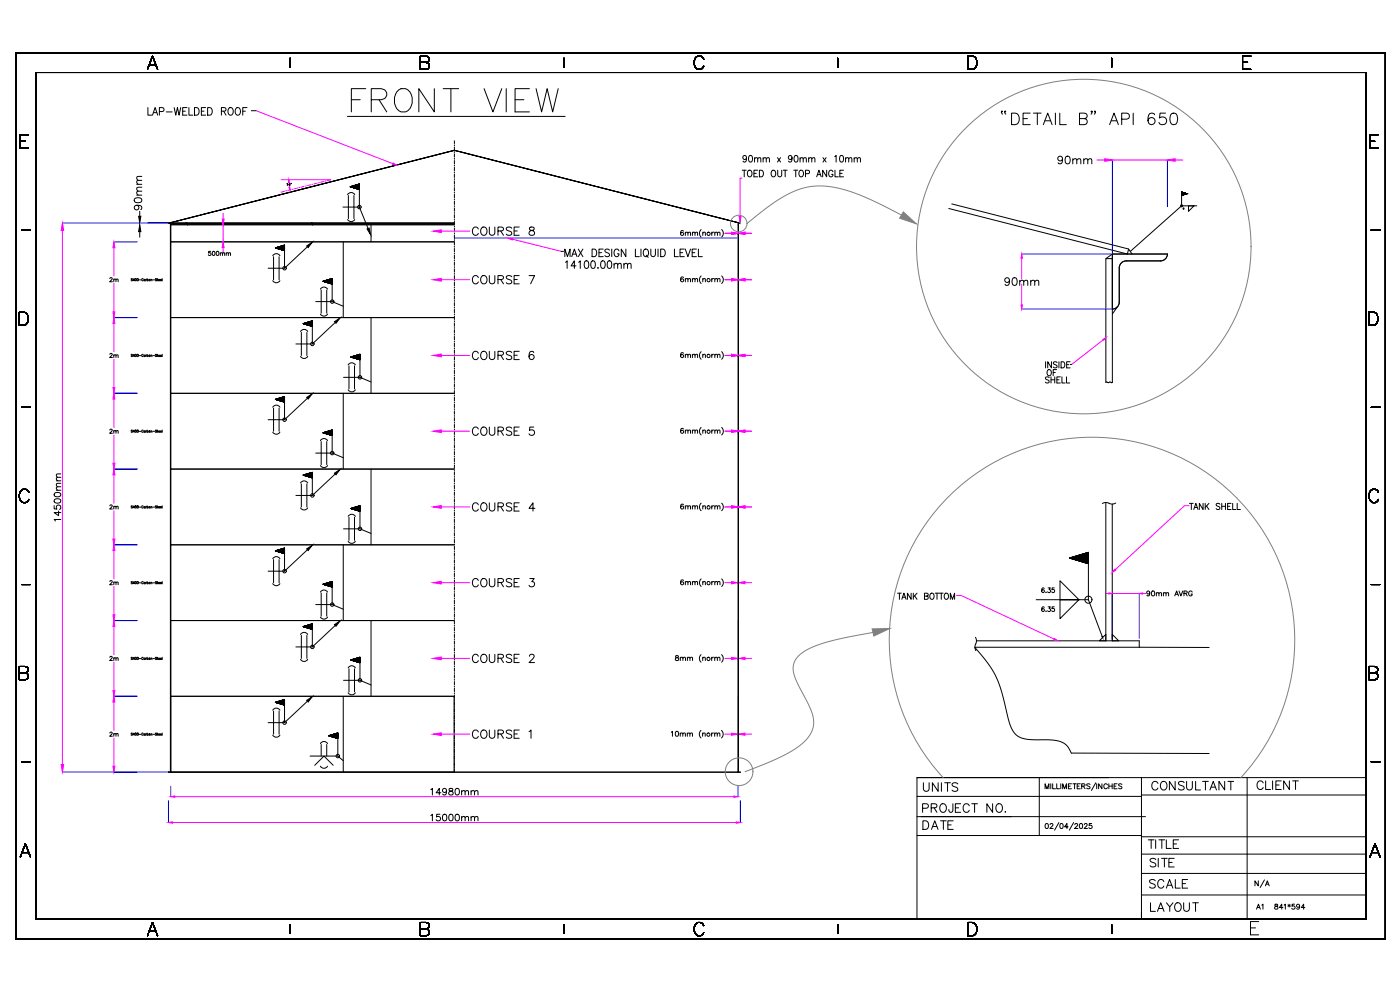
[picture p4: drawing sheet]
<svg xmlns="http://www.w3.org/2000/svg" width="841mm" height="594mm" viewBox="0 0 841 594" stroke-linecap="round" stroke-linejoin="round" font-family="sans-serif">
<!-- layer: title-block -->
<path d="M832 32v532h-822M821 44v508h-799M821 463v89h-245" fill="none" stroke="#d00" stroke-width=".6"/>
<g fill="none" stroke="#000" stroke-width=".6">
<path d="M10 32h822v532h-822zM90 39h4M174 35v5M253 37h4l1-1-1-2h-1h-3v8h3a2.1 2.1 0 0 0 2-2 2.1 2.1 0 0 0-2-3M339 35v5M423 36a2.9 2.9 0 0 0-4-2 2.9 2.9 0 0 0-2 3 3 3 0 0 0 1 4 3 3 0 0 0 4 0l1-1M503 35v5M582 34h2a4 4 0 0 1 3 4 4 4 0 0 1-3 4h-2zM668 35v5M746 37h3M751 34h-5v8h5M832 32h-822v532"/>
<path d="M22 44h799v508h-799zM89 42l3-8 3 8M821 44h-799v508M12 85h3M17 81h-5v8h5M823 85h3M828 81h-5v8h5M13 138h5M824 138h5M12 187h2a4 4 0 0 1 3 4 4 4 0 0 1-3 4h-2zM822 187h3a4 4 0 0 1 3 4 4 4 0 0 1-3 4h-3zM13 245h5"/>
<path d="M824 245h5M17 296a2.9 2.9 0 0 0-3-2 2.9 2.9 0 0 0-2 3 3 3 0 0 0 0 4 3 3 0 0 0 4 1l1-2M828 296a2.9 2.9 0 0 0-3-2 2.9 2.9 0 0 0-3 3 3 3 0 0 0 1 4 3 3 0 0 0 4 1l1-2M13 351h5M824 351h5M12 404h4l1-1v-2l-2-1h-3v8h3a2.1 2.1 0 0 0 2-2 2.1 2.1 0 0 0-2-2M822 404h5l1-1-1-2-1-1h-4v8h4a2.1 2.1 0 0 0 2-2 2.1 2.1 0 0 0-2-2M13 458h5M824 458h5M12 515l3-8 3 8M13 512h4M823 515l3-8 3 8"/>
<path d="M824 512h4M90 559h4M174 555v6M253 558h4l1-2-1-1-1-1h-3v8h3a2.1 2.1 0 0 0 2-2 2.1 2.1 0 0 0-2-2M339 555v6M423 556a2.9 2.9 0 0 0-4-2 2.9 2.9 0 0 0-2 3 3 3 0 0 0 1 4 3 3 0 0 0 4 1l1-2M503 555v6M582 554h2a4 4 0 0 1 3 4 4 4 0 0 1-3 4h-2zM668 555v6M751 557h3M756 554h-5v8h5M89 562l3-8 3 8"/>
</g>
<!-- layer: 0 -->
<g fill="none" stroke="#000" stroke-width=".6">
<path d="M10 32h.1M209 70h131M668 153l-4 2M671 184l-3 5M586 389a65 65 0 0 1 19 38 24 24 0 0 0 6 15 17 17 0 0 0 11 2 28 28 0 0 1 17 3l3 2 2 3M273 418v46M551 467h115M624 467v35M686 467v85M686 478h-135v74M686 467h-135v11M686 478h135"/>
<path d="M749 467v85M821 467v85h-135v-4M821 462v5h-135M551 491h137M551 502h135M686 503h135M686 513h135M686 538h135M686 525h135M832 564h.1"/>
</g>
<!-- layer: Outline -->
<g fill="none" stroke="#000" stroke-width=".6">
<path d="M628 474v-3l1 3 1-3v3M631 471v3M632 471v3h2M635 471v3h2M637 471v3M638 474v-3l2 3 1-3v3M642 472h1M644 471h-2v3h2M645 471h2M646 471v3M647 472h1M649 471h-2v3h2"/>
<path d="M650 472h2v-1h-2v3M651 472l1 2M655 471h-1h-1l2 2-1 1-1-1M658 470l-2 5M659 471v3M662 471v3l-2-3v3M665 472a1.1 1.1 0 0 0-1-1 1.1 1.1 0 0 0-1 1v1a1.1 1.1 0 0 0 1 1 1.1 1.1 0 0 0 1-1M666 472h2M666 471v3M668 471v3M669 472h1M671 471h-2v3h2"/>
<path d="M674 471h-1h-1l2 2-1 1-1-1"/>
</g>
<!-- layer: dimensions -->
<g fill="none" stroke="#00f" stroke-width=".6">
<path d="M668 96v56M701 96v28M37 134h65M68 145h14M614 153h54M68 191h14M614 186h54M68 236h14M68 282h14M68 327h14M668 356v28M684 356v28"/>
<path d="M68 373h14M68 418h14M37 464h65M103 472v7M443 472v7M101 481v13M445 481v13"/>
</g>
<g fill="none" stroke="#f0f" stroke-width=".6">
<path d="M659 96h5M706 96h5M169 108h30M174 110h.1M174 112h.1M37 138v321M134 128v19M68 149v17M436 140h3M448 140h4M614 155v13M68 170v17"/>
<path d="M436 168h3M448 168h4M614 171v12M68 194v17M68 216v17M436 214h3M448 214h4M68 240v17M436 259h3M448 259h4M68 261v17M68 285v17"/>
<path d="M68 307v17M436 305h3M448 305h4M68 331v17M68 352v17M436 350h3M448 350h4M664 356h2M686 356h2M68 376v17M68 398v17M435 396h4"/>
<path d="M448 396h4M68 422v17M68 443v17M435 441h4M448 441h4M105 479h336M104 494h338"/>
</g>
<g fill="#f0f" stroke="#f0f" stroke-width=".6">
<path d="M68 418l1 4h-1z"/>
<path d="M68 460h1l-1 4z"/>
<path d="M68 373l1 3h-1z"/>
<path d="M68 415h1l-1 3z"/>
<path d="M68 327l1 4h-1z"/>
<path d="M68 369h1l-1 4z"/>
<path d="M68 282l1 3h-1z"/>
<path d="M68 324h1l-1 3z"/>
<path d="M68 236l1 4h-1z"/>
<path d="M68 278h1l-1 4z"/>
<path d="M68 191l1 3h-1z"/>
<path d="M68 233h1l-1 3z"/>
<path d="M68 145l1 4h-1z"/>
<path d="M68 187h1l-1 4z"/>
<path d="M37 134l1 4h-1z"/>
<path d="M37 459h1l-1 5z"/>
<path d="M444 441l4-1v2z"/>
<path d="M439 440l4 1-4 1z"/>
<path d="M444 396l4-1v1z"/>
<path d="M439 395l4 1h-4z"/>
<path d="M444 350l4-1v2z"/>
<path d="M439 349l4 1-4 1z"/>
<path d="M441 478l2 1h-2z"/>
<path d="M103 479l2-1v1z"/>
<path d="M442 494h3h-3z"/>
<path d="M101 494h3z"/>
<path d="M666 356h2l-2 1z"/>
<path d="M684 356h2v1z"/>
<path d="M701 96l5-1v2z"/>
<path d="M664 95l4 1-4 1z"/>
<path d="M173 108l1 2h-1z"/>
<path d="M174 113v-1v2z"/>
<path d="M444 305l4-1v1z"/>
<path d="M439 304l4 1h-4z"/>
<path d="M444 259l4-1v2z"/>
<path d="M439 258l4 1-4 1z"/>
<path d="M444 214l4-1v1z"/>
<path d="M439 213l4 1h-4z"/>
<path d="M444 168l4-1v2z"/>
<path d="M439 167l4 1-4 1z"/>
<path d="M444 140h4v1z"/>
<path d="M439 140h4l-4 1z"/>
<path d="M133 132h2l-1 3z"/>
<path d="M134 145l1 4h-2z"/>
<path d="M614 153v2h-1z"/>
<path d="M613 183h1v3z"/>
</g>
<g fill="none" stroke="#000" stroke-width=".6">
<path d="M172 110h1v2M174 111h-1l1-1v2M84 127v5M84 137v5M89 134h14M411 139h-1a1.3 1.3 0 0 0-1 1 1.3 1.3 0 0 0 2 1 .9 .9 0 0 0-1-1 .9 .9 0 0 0-1 0M412 139v2M416 139v2M421 138a3 3 0 0 0 0 4M422 139v2M428 139v2M429 139l-1 1"/>
<path d="M429 139v2M434 138a3 3 0 0 1 0 4M412 140h1v1M413 140h2v1M416 140h1l1 1M418 140h1v1M422 140h2v1M429 140h2v1M431 140h1l1 1M443 140v1M444 140v1M66 167h1l-1 2h2"/>
<path d="M68 168h2v1M68 168v1M70 168h1v1M411 167l-1-1a1.3 1.3 0 0 0-1 2 1.3 1.3 0 0 0 2 1 .9 .9 0 0 0-1-1 .9 .9 0 0 0-1 0M412 168l1-1v2M412 167v2M413 168l2-1v2M416 168l1-1 1 2M416 167v2M418 168l1-1v2M421 166a3 3 0 0 0 0 4M422 168l2-1v2"/>
<path d="M422 167v2M428 167v2M429 167l-1 1M429 168l2-1v2M429 167v2M431 168l1-1 1 2M434 166a3 3 0 0 1 0 4M443 168v1M444 168v1M66 213l1-1v1l-1 2h2M68 214l2-1v2M68 213v2"/>
<path d="M70 214l1-1v2M411 212h-1a1.3 1.3 0 0 0-1 1 1.3 1.3 0 0 0 2 1 .9 .9 0 0 0-1-1 .9 .9 0 0 0-1 1M412 213h1v2M412 213v2M413 213h2v2M416 213h1l1 2M416 213v2M418 213h1v2M421 211a3 3 0 0 0 0 5M422 213h2v2M422 213v2M428 213v2"/>
<path d="M429 213l-1 1M429 213h2v2M429 213v2M431 213h1l1 2M434 211a3 3 0 0 1 0 5M443 214h.1M444 214h.1M66 258h1l-1 2h2M68 259h2v1M68 259v1M70 259h1v1M411 258l-1-1a1.3 1.3 0 0 0-1 2 1.3 1.3 0 0 0 2 1 1.1 1.1 0 0 0-1-2 .9 .9 0 0 0-1 1"/>
<path d="M412 259l1-1v2M412 258v2M413 259l2-1v2M416 259l1-1 1 2M416 258v2M418 259l1-1v2M421 257a3 3 0 0 0 0 4M422 259l2-1v2M422 258v2M428 258v2M429 258l-1 1M429 259l2-1v2"/>
<path d="M429 258v2M431 259l1-1 1 2M434 257a3 3 0 0 1 0 4M443 259v1M444 259v1M33 296a2 2 0 0 1 2 0 2 2 0 0 1 1 2 2 2 0 0 1-2 1 2 2 0 0 1-1-3zM34 294h2M34 289h2M36 292l-2 1v1h1M36 290l-2 1 1 1M36 287h-2v1l1 1M36 285h-2v1l1 1"/>
<path d="M33 304v2h1a1.4 1.4 0 0 1 0-2 1.4 1.4 0 0 1 2 0 1.4 1.4 0 0 1 0 2M33 300a2 2 0 0 1 2-1 2 2 0 0 1 1 3 2 2 0 0 1-2 0 2 2 0 0 1-1-2zM35 307v3l-2-2h3M36 312h-3v1M66 304v-1l1 1-1 2h2M68 305l2-1v2M68 304v2M70 305l1-1v2M411 303h-1a1.3 1.3 0 0 0-1 1 1.3 1.3 0 0 0 2 1 .9 .9 0 0 0-1-1 .9 .9 0 0 0-1 1M412 304h1v2M412 304v2M413 304h2v2"/>
<path d="M416 304h1l1 2M416 304v2M418 304h1v2M421 302a3 3 0 0 0 0 5M422 304h2v2M422 304v2M428 304v2M429 304l-1 1M429 304h2v2M429 304v2M431 304h1l1 2M434 302a3 3 0 0 1 0 5"/>
<path d="M443 305h.1M444 305h.1M66 349h1l-1 2h2M68 350h2v1M68 350v1M70 350h1v1M411 349l-1-1a1.3 1.3 0 0 0-1 2 1.3 1.3 0 0 0 2 1 1.1 1.1 0 0 0-1-2 .9 .9 0 0 0-1 1M412 350l1-1v2M412 349v2M413 350l2-1v2M416 350l1-1 1 2M416 349v2"/>
<path d="M418 350l1-1v2M421 348a3 3 0 0 0 0 4M422 350l2-1v2M422 349v2M428 349v2M429 349l-1 1M429 350l2-1v2M429 349v2M431 350l1-1 1 2M434 348a3 3 0 0 1 0 4M443 350v1M444 350v1"/>
<path d="M691 356a1.1 1.1 0 0 1-2 1 1 1 0 0 1 0-2 1 1 0 0 1 2 0l-1 3h-1M695 357l1-1v2M695 356v2M696 357l2-1v2M699 357l1-1v2M699 356v2M700 357l2-1v2M706 358l1-3 1 3M706 357h2M708 355l1 3 2-3M711 356h2v-1h-2v3M712 356l1 2"/>
<path d="M716 356a1.1 1.1 0 0 0-1-1 1.1 1.1 0 0 0-1 1v1a1.1 1.1 0 0 0 1 1 1.1 1.1 0 0 0 1-1h-1M66 395v-1l1 1-1 2h2M68 396l2-1v2M68 395v2M70 396l1-1v2M406 394v1a1.6 1.6 0 0 1 1 2l-1-1a1.7 1.7 0 0 1 2-1l-1-1zM409 395h1v2M409 395v2M410 395h2v2M413 395h1v2M413 395v2M414 395h2v2"/>
<path d="M421 393a3 3 0 0 0 0 5M422 395h2v2M422 395v2M428 395v2M429 395l-1 1M429 395h2v2M429 395v2M431 395h1v2M433 393a3 3 0 0 1 0 5M443 396h.1M444 396h.1M403 440l1-1v3"/>
<path d="M421 439a3 3 0 0 0 0 4M433 439a3 3 0 0 1 0 4M66 440h1l-1 2h2M68 441h2v1M68 441v1M70 441h1v1M409 441l1-1v2M409 440v2M410 441l2-1v2M413 441l1-1v2M413 440v2M414 441l2-1v2"/>
<path d="M422 441l2-1v2M422 440v2M427 440v2M429 440l-2 1M429 441l2-1v2M429 440v2M431 441l1-1v2M443 441v1M444 441v1M259 474h1v4M265 476h-3l2-2v4M268 475a1.2 1.2 0 0 1-1 1 1.2 1.2 0 0 1-1-2 1.2 1.2 0 0 1 2 0v1a1.9 1.9 0 0 1-1 3l-1-1"/>
<path d="M270 474v1a1.6 1.6 0 0 1 2 0 1.6 1.6 0 0 1 0 2h-2v-1l2-1v-1zM274 474a1.8 1.8 0 0 1 2 2 1.8 1.8 0 0 1-2 1l-1-1zM277 476l1-1h1v3M277 475v3M279 476l1-1h1v3M283 476l1-1h1v3M283 475v3M285 476l1-1h1v3M259 490l1-1v4M264 489h-2v2a1.4 1.4 0 0 1 2 0 1.4 1.4 0 0 1 0 2 1.4 1.4 0 0 1-2-1M266 489a1.8 1.8 0 0 1 2 2 1.8 1.8 0 0 1-2 2v-2zM270 489a1.8 1.8 0 0 1 2 2 1.8 1.8 0 0 1-2 2v-2z"/>
<path d="M274 489a1.8 1.8 0 0 1 2 2 1.8 1.8 0 0 1-2 2l-1-2zM277 491l1-1 1 1v2M277 490v3M279 491l1-1 1 1v2M283 491l1-1 1 1v2M283 490v3M285 491l1-1 1 1v2"/>
<circle cx="175" cy="110" r=".1"/>
<circle cx="426" cy="140" r="1"/>
<circle cx="426" cy="168" r="1"/>
<circle cx="426" cy="214" r="1"/>
<circle cx="426" cy="259" r="1"/>
<circle cx="426" cy="305" r="1"/>
<circle cx="426" cy="350" r="1"/>
<circle cx="693" cy="356" r="1.4"/>
<circle cx="426" cy="396" r="1"/>
<circle cx="407" cy="441" r="1.4"/>
<circle cx="426" cy="441" r="1"/>
</g>
<path d="M84 135l1 4h-2zM83 130h2l-1 4z" fill="#000" stroke="#000" stroke-width=".6"/>
<!-- layer: text -->
<g fill="none" stroke="#000" stroke-width=".6">
<path d="M151 67h3M209 117a2.5 2.5 0 0 1 4 0M209 117v14M210 112l6-1v3zM210 112h.1M210 112h1M211 112h.1M211 112h1h-1M212 112h-1M212 112h-1l2-1-1 2M213 113l2-2-2 2M213 112l-1 1"/>
<path d="M213 117v14M213 111l-1 2M214 111l-2 2M214 111l-2 2 2-2M215 111l-2 2M216 111l-3 2M216 111l-2 2 2-2M216 111l-2 2M216 112l-2 1M216 112l-1 2 1-1M216 113l-1 1M216 113v1"/>
<path d="M216 114h.1M216 111v13M710 115l3 1-3 1zM710 115v9M710 115h.1M710 115v1M710 116h1M711 116h-1M711 116l-1 1M711 117l1-1zM711 116l-1 1 1-1M711 116l-1 1 2-1-1 1"/>
<path d="M712 116l-2 1M712 116l-1 1M712 117l1-1-1 1M712 116v1M713 116l-1 1M713 116v1v-1M713 116h.1M206 124h10l5 13M209 132a2.5 2.5 0 0 0 4 0M711 125v1v-1M714 124h3l-3 3zM719 124h-9l-31 27"/>
<path d="M164 154a2.5 2.5 0 0 1 4 0M164 154v14M165 149l6-2v4zM165 149h.1M165 149h1M166 149h.1M167 149h-1M167 148l-1 1M168 150l2-2-2 2M168 154v14M168 148l-1 1M168 150l2-3-2 3"/>
<path d="M168 148l-1 1 1-1M169 148l-2 1 1-1M169 148l-2 1 2-1M169 148l-1 2M169 150l2-1-2 1M169 148l-2 2M170 148l-2 2M170 147l-2 3M170 150h1v1M171 147l-3 3M171 147l-3 3 3-3M171 147l-2 3 2-2"/>
<path d="M171 148l-2 2M171 149l-1 1 1-1M171 149l-1 1M171 150h-1M171 150v1M171 151h.1M171 147v14M185 148l-14 13h-10M80 168h-1h1l-1 1M81 168h-1l1-1v2M84 168h1M86 168l-1-1v1v1l1-1"/>
<path d="M87 168h-1l1 1M87 168v1M88 168v1M88 168h.1M88 168h1l-1 1M88 167v2M91 168v1M92 168h1M94 168h-1h1l-1 1M94 168h1M95 167v2M95 168h1l-1 1h1"/>
<path d="M96 168h1l-1 1h1M97 167v2M164 169a2.5 2.5 0 0 0 4 0M192 174a2.5 2.5 0 0 1 5 0M193 174v14M194 169l6-2v4zM194 169h.1M195 169h-1M195 169l2-1-1 1M196 168l-1 1M196 170l2-2-2 2M196 174v14"/>
<path d="M197 168l-2 1M197 168l-1 1M197 168l-1 2M198 168l-2 2M199 168l-3 2 3-2M199 167l-2 3M200 167l-3 3 2-3M200 167l-3 3M200 168l-3 2M200 168l-2 2M200 169l-2 1M200 169l-2 1 2-1"/>
<path d="M200 169l-1 1M200 170h-1M200 170l-1 1M200 171h.1M200 167v14M181 199a2.5 2.5 0 0 1 4 0M181 200v14M182 194l6-1v3zM182 194h.1M182 194v1M182 195l1-1v1M183 195v-1v1"/>
<path d="M183 194l-1 1M183 194v1M184 194l-1 1M184 195l1-2-1 2M184 194l-1 1 1-1M184 200v14M184 195l3-2-2 2M185 194l-2 1M185 194l-1 1 1-1M185 193l-1 2M186 195l2-1-2 1M186 193l-2 2 2-2"/>
<path d="M186 193l-2 2M187 196l1-1-1 1M187 193l-2 2M188 193l-3 2M188 194l-2 2M188 195l-1 1M188 196h.1M188 193v14M190 181h10l6 3M192 189a2.5 2.5 0 0 0 5 0M201 194l-13 13h-10M80 213h-1l1 1h-1"/>
<path d="M81 214h-1l1-1v1M84 214h1M86 213h-1v1h1M87 213l-1 1h1M87 213v1M88 213v1M88 213l1 1h-1M91 214v-1v1M91 213v1M92 214h1M94 213h-1l1 1h-1M94 213h1"/>
<path d="M95 213v1M95 214h1v-1l-1 1h1M96 214h1v-1l-1 1h1M97 213v1M181 214a2.5 2.5 0 0 0 4 0M209 219a2.5 2.5 0 0 1 4 0M210 220v14M211 214l5-1v3zM211 214v1M211 214h.1M211 215l1-1-1 1M211 215v-1v1"/>
<path d="M211 215l1-1v1M212 215l1-1-1 1M212 214l-1 1M213 214l-1 1M213 220v14M214 214l-2 1M214 213l-1 2M215 216l1-2-1 2M215 213l-2 2 2-2M215 213l-2 2M216 213l-3 2M216 213l-2 2"/>
<path d="M216 213l-2 2 2-1M216 214l-2 2M216 214l-1 2M216 215l-1 1 1-1M216 215l-1 1M216 215v1v-1M216 216h.1M216 213v14M165 240l6-2v4zM165 240h1M166 240h.1M167 240h-1"/>
<path d="M167 239l-1 1M168 239l-1 1M169 239l-2 1M170 239l-2 2 1-2M170 238l-2 3 2-2M170 238l-2 3 2-3M171 238l-3 3M171 238l-2 3 2-2M171 239l-2 2M171 239l-2 2 2-2M171 240l-2 1M171 240l-1 1 1-1-1 1"/>
<path d="M171 238v14M185 239l-14 13h-10M206 227h10l7 2M209 234a2.5 2.5 0 0 0 4 0M664 230h4M80 259l-1-1 1 2h-1M81 259h-1l1-1v2M84 259h1M86 259l-1-1v1v1l1-1M87 259h-1l1 1M87 259v1M88 259v1"/>
<path d="M88 259h.1M88 259h1l-1 1M88 258v2M91 259v1M92 259h1M94 259l-1-1 1 2h-1M94 259h1M95 258v2M95 259h1l-1 1h1M96 259h1l-1 1h1M97 258v2M164 260a2.5 2.5 0 0 0 4 0"/>
<path d="M164 245a2.5 2.5 0 0 1 4 0M164 245v14M166 240l1-1-1 1M166 240l2-1-1 1M167 240l1-1-1 1M168 245v14M171 240l-1 1h1M171 241h-1h1M171 241v1M194 260l6-2v4zM194 260h.1M195 260h-1"/>
<path d="M195 260h-1h1M195 260h.1M196 259l-1 1M197 259l-2 1M197 259l-1 1M198 259l-2 2M199 258l-3 3M200 258l-3 3M200 259l-3 2M200 259l-3 2 3-2-2 2M200 259l-2 2M200 260l-2 1 2-1"/>
<path d="M200 258v14M190 272h10l6 3M192 280a2.5 2.5 0 0 0 5 0M192 265a2.5 2.5 0 0 1 5 0M193 265v14M195 260l1-1-1 1M195 260l2-1-2 1M196 261l2-2-2 2M196 265v14M199 261h1h-1M199 261h1l-1 1M200 261h-2"/>
<path d="M200 261l-1 1M181 290a2.5 2.5 0 0 1 4 0M181 291v14M182 285l6-1v3zM182 285h.1M183 285h-1M183 285l-1 1M183 285v1v-1M184 286l1-2-1 2M184 285l-1 1M184 286l2-2-2 2M184 291v14"/>
<path d="M184 285v1M185 285l-2 1M185 286l2-2-2 2M185 285l-1 1M185 284l-1 2M186 284l-2 2M187 284l-2 2M187 287l1-1-1 1M188 284l-3 2M188 284l-2 3M188 285l-2 2 2-2M188 285l-2 2"/>
<path d="M188 286l-1 1 1-1M188 287h-1M188 287h.1M188 284v14M201 285l-13 13h-10M80 304h-1v1M81 305h-1l1-1v1M84 305h1M86 304h-1v1h1M87 304l-1 1h1M87 304v1M88 304v1"/>
<path d="M88 304l1 1h-1M91 305v-1v1M91 304v1M92 305h1M94 304h-1l1 1h-1M94 304h1M95 304v1M95 305h1v-1l-1 1h1M96 305h1v-1l-1 1h1M97 304v1M181 305a2.5 2.5 0 0 0 4 0M206 318h10l7 2"/>
<path d="M209 310a2.5 2.5 0 0 1 4 0M210 311v14M211 305l5-1v3zM211 305h.1M211 305v1M212 305h-1M212 305l-1 1M212 305v1M212 306l2-2-1 2M213 306l2-2-2 2M213 305l-1 1M213 311v14"/>
<path d="M213 306l3-2-3 2M213 305l-1 1 1-1M214 305l-2 1 2-1M214 304l-1 2M215 304l-2 2M216 304l-3 2M216 304l-2 2M216 305l-2 1M216 305l-2 2M216 305l-1 2M216 305l-1 2 1-2M216 305l-1 2 1-1"/>
<path d="M216 306l-1 1M216 306l-1 1 1-1M216 307h.1M216 304v14M164 336a2.5 2.5 0 0 1 4 0M164 336v14M165 331l6-2v4zM165 331h1M166 331h.1M166 331l2-1-1 1M167 330l-1 1M167 330l-1 1 1-1"/>
<path d="M168 336v14M168 332l3-3-3 3M168 330l-1 1M168 330l-1 1 1-1M168 332l3-3-2 3M169 330l-2 1 1-1M169 330l-2 2M169 332l2-1-2 1M169 330l-1 2M170 330l-2 2M170 329l-2 3M171 329l-3 3"/>
<path d="M171 330l-2 2M171 330l-2 2 2-2M171 331l-1 1M171 331l-1 1 1-1M171 332h-1M171 332h-1h1M171 332h.1M171 329v14M185 330l-14 13h-10M209 325a2.5 2.5 0 0 0 4 0M642 335l12-3v7zM642 335h1"/>
<path d="M643 335h.1M644 335h-1M644 336l1-2-1 2M644 335l-1 1M645 335l-1 1M645 334l-1 2M646 334l-2 2M646 334l-2 2 2-2M647 334l-2 2M647 334l-2 2 1-2M648 334l-3 2M649 333l-3 3 2-3"/>
<path d="M649 333l-3 3 3-3M650 333l-4 3M650 333l-3 3M651 333l-4 4M652 332l-5 5M652 332l-4 5M653 332l-5 5M653 338h1l-1 1M654 332l-6 5 5-5M654 332l-5 5M654 333l-5 4M654 333l-4 4"/>
<path d="M654 334l-4 3M654 334l-4 4M654 335l-3 3M654 336l-3 2M654 336l-2 2M654 336l-2 2 2-1M654 337l-1 1M654 338h-1M654 338v1M654 339h.1M654 332v28M80 350l-1-1 1 2h-1"/>
<path d="M81 350h-1l1-1v2M84 350h1M86 350l-1-1v1v1l1-1M87 350h-1l1 1M87 350v1M88 350v1M88 350h.1M88 350h1l-1 1M88 349v2M91 350v1M92 350h1M94 350l-1-1 1 2h-1"/>
<path d="M94 350h1M95 349v2M95 350h1l-1 1h1M96 350h1l-1 1h1M97 349v2M164 351a2.5 2.5 0 0 0 4 0M192 356a2.5 2.5 0 0 1 5 0M193 356v14M194 351l6-2v4zM194 351h.1M194 351h1M195 351h.1"/>
<path d="M196 351h-1M196 350l-1 1M196 350l-1 1 1-1M196 356v14M197 350l-2 1 2-1M198 350l-2 1 1-1M198 350l-2 2 2-2M199 350l-2 2M199 350l-3 2M199 349l-2 3M200 349l-3 3 2-3M200 349l-3 3"/>
<path d="M200 350l-3 2M200 350l-2 2M200 351l-2 1M200 351l-1 1M200 352h-1h1M200 352l-1 1M200 353h.1M200 349v14M637 349l11 11h-11zM182 376l6-1v3zM182 376h.1M183 376h-1"/>
<path d="M183 376v1v-1M184 376l-1 1 1-1M185 376l-2 1 2-1M186 375l-2 2 2-2-2 2M186 375l-2 2M186 375l-2 2 2-2M187 375l-3 2M187 375l-2 2M188 375l-3 2M188 375l-3 2 3-2M188 375l-2 2 2-1M188 376l-2 2"/>
<path d="M188 377l-1 1 1-1-2 1M188 377l-1 1M188 377l-1 1h1M188 378h.1M188 375v14M190 363h10l6 3M192 371a2.5 2.5 0 0 0 5 0M201 376l-13 13h-10M622 360h32l8 22M637 360h11l-11 12zM80 395h-1l1 1h-1M81 396h-1l1-1v1"/>
<path d="M84 396h1M86 395h-1v1h1M87 395l-1 1h1M87 395v1M88 395v1M88 395l1 1h-1M91 396v-1v1M91 395v1M92 396h1M94 395h-1l1 1h-1M94 395h1M95 395v1"/>
<path d="M95 396h1v-1l-1 1h1M96 396h1v-1l-1 1h1M97 395v1M181 396a2.5 2.5 0 0 0 4 0M181 381a2.5 2.5 0 0 1 4 0M181 382v14M184 382v14M211 396l5-1v3zM211 396h.1M212 396l-1 1 1-1M213 396l-1 1v-1M213 396l-1 1"/>
<path d="M214 396l-2 1M214 395l-2 2M214 397l2-2-2 3M214 395l-2 2 2-1M215 395l-2 2M216 395l-3 2 2-2M216 395l-3 2M216 395l-2 2M216 396l-2 2 2-2M216 396l-1 2M216 397l-1 1M216 397l-1 1h1"/>
<path d="M216 398h.1M216 395v14M206 409h10l7 2M209 416a2.5 2.5 0 0 0 4 0M209 401a2.5 2.5 0 0 1 4 0M210 402v14M213 402v14M164 427a2.5 2.5 0 0 1 4 0M164 427v14M165 422l6-2v4zM165 422h.1M165 422h1"/>
<path d="M166 422h-1M166 422h.1M167 421l-1 1M167 421l-1 1 1-1M167 422l2-1-2 1M168 421l-2 1 1-1M168 427v14M168 421l-1 1 1-1M168 421l-1 1 2-1-2 1M168 421l-1 1M169 421l-2 1M169 423l2-2-2 2"/>
<path d="M170 421l-3 2 2-2M170 421l-2 2 2-3-2 3M170 421l-2 2 1-2M171 420l-3 3 2-3M171 423h.1M171 420l-3 3 3-3M171 420l-2 3 2-2M171 421l-2 2M171 421l-2 2 2-1M171 422l-1 1M171 422l-1 1 1-1-1 1h1M171 423h-1h1"/>
<path d="M171 423v1M171 424h.1M171 420v14M185 421l-14 13h-10M80 441h-1h1h-1M81 441h-1l1-1v2M84 441h1M86 441l-1-1v1v1l1-1M87 441h-1h1M87 441v1M88 441v1M88 441h.1"/>
<path d="M88 441h1h-1M88 440v2M91 441v1M92 441h1M94 441h-1h1h-1M94 441h1M95 440v2M95 441h1h-1h1M96 441h1h-1h1M97 440v2M164 442a2.5 2.5 0 0 0 4 0M186 454h17l3 3"/>
<path d="M189 460l6-6 5 6M192 447a2.5 2.5 0 0 1 5 0M193 447v7M196 447v7M197 442l6-2v4zM197 442h.1M198 442h-1M198 442h.1M199 442h-1M199 441l-1 1M199 442l2-1-2 2M199 443l2-2-1 2"/>
<path d="M200 441l-1 1M201 441l-2 1M201 441l-2 2M201 443l2-2-2 2M202 441l-2 2M202 440l-2 3M203 440l-3 3 2-2M203 443v1M203 440l-3 3M203 441l-2 2M203 441l-2 2 2-2M203 442l-2 1"/>
<path d="M203 442l-1 1 1-1M203 442l-1 1M203 442l-1 1h1M203 443h-1M203 444h.1M203 440v14M192 460a2.5 2.5 0 0 0 5 0"/>
<circle cx="216" cy="124" r="1"/>
<circle cx="710" cy="124" r=".6"/>
<circle cx="82" cy="168" r=".6"/>
<circle cx="83" cy="168" r=".6"/>
<circle cx="90" cy="168" r=".4"/>
<circle cx="171" cy="161" r="1"/>
<circle cx="200" cy="181" r="1"/>
<circle cx="82" cy="213" r=".6"/>
<circle cx="83" cy="213" r=".6"/>
<circle cx="90" cy="214" r=".4"/>
<circle cx="188" cy="207" r="1"/>
<circle cx="216" cy="227" r="1"/>
<circle cx="82" cy="259" r=".6"/>
<circle cx="83" cy="259" r=".6"/>
<circle cx="90" cy="259" r=".4"/>
<circle cx="171" cy="252" r="1"/>
<circle cx="200" cy="272" r="1"/>
<circle cx="188" cy="298" r="1"/>
<circle cx="82" cy="304" r=".6"/>
<circle cx="83" cy="304" r=".6"/>
<circle cx="90" cy="305" r=".4"/>
<circle cx="216" cy="318" r="1"/>
<circle cx="82" cy="350" r=".6"/>
<circle cx="83" cy="350" r=".6"/>
<circle cx="90" cy="350" r=".4"/>
<circle cx="171" cy="343" r="1"/>
<circle cx="200" cy="363" r="1"/>
<circle cx="654" cy="360" r="2.1"/>
<circle cx="82" cy="395" r=".6"/>
<circle cx="83" cy="395" r=".6"/>
<circle cx="90" cy="396" r=".4"/>
<circle cx="188" cy="389" r="1"/>
<circle cx="216" cy="409" r="1"/>
<circle cx="171" cy="434" r="1"/>
<circle cx="82" cy="441" r=".6"/>
<circle cx="83" cy="441" r=".6"/>
<circle cx="90" cy="441" r=".4"/>
<circle cx="203" cy="454" r="1"/>
</g>
<!-- layer: -10 -->
<path d="M113 134v1zM188 134v1z" fill="none" stroke="#bf7fff" stroke-width=".6"/>
<!-- layer: objects -->
<g fill="none" stroke="#000" stroke-width=".6">
<path d="M273 90h.1M101 134h.1M101 134h2v1M101 134h11M101 134h1M102 134l171-44 171 44-171-44zM102 135l1 329zM102 134h11M102 135h11M102 134v1M102 135h1M103 135h10"/>
<path d="M103 135v10h170h-170v46h170h-170v45h170h-170v46h170h-170v45h170h-170v46h170h-170v45h170h-170v46h170M112 134h.1M112 134h75M113 134h.1M113 134h75M113 135h75M113 134v1M113 135h.1M187 134h.1M187 134h86M188 134h.1M188 134h85"/>
<path d="M188 135h85h-85M188 134v1M188 135h.1M223 135v10M443 135l1 329zM445 134h-1l-1 1v-1h2M572 122l106 28-1 3-107-28M206 145v46M668 153h33a4 4 0 0 1-4 4h-20a4 4 0 0 0-5 4v21a4 4 0 0 1-4 4zM678 150l2 3M223 191v45M206 236v46"/>
<path d="M664 230v-75h4v75M223 282v45M664 302v83M668 303v82M670 302a6 6 0 0 1-6 0h-2M206 327v46M223 373v45M586 389h98M586 383a6 6 0 0 1 0 6v2M587 385h97v4M660 385l4-4v4zM668 381l4 4h-4z"/>
<path d="M684 389h42M206 418v46M644 452l82 1M101 464h2M101 464h.1M103 464h340M443 464h2M445 464h.1"/>
</g>
<!-- layer: center-line -->
<g fill="none" stroke="#000" stroke-width=".6">
<path d="M235 100h.1M238 99l-2 1M239 99h.1M242 98l-2 1M243 98h-1M246 97l-2 1M247 97h-1M250 96l-2 1M251 96h-1M254 95l-2 1M255 95h-1M257 94l-2 1"/>
<path d="M259 94h-1M261 93l-2 1M263 93h-1M265 92l-2 1M267 92h-1M269 91l-2 1M271 91h-1M273 90h.1M273 90l-2 1M273 85v1M273 87v1M273 88v2"/>
<path d="M273 91v1M273 92v2M273 95v1M273 96v2M273 99v1M273 90l2 1M275 91h1M277 91l2 1M279 92h1M281 92l2 1M283 93h1M285 93l2 1"/>
<path d="M287 94h1M288 94l2 1M291 95h1M292 95l2 1M295 96h1M296 96l2 1M299 97h1M300 97l2 1M303 98h.1M304 98l2 1M307 99h.1M308 99l2 1"/>
<path d="M311 100h.1M159 119l-2 1M160 119h.1M163 118l-2 1M164 118h.1M167 117l-2 1M168 117h.1M171 116l-2 1M172 116h.1M175 115l-2 1M176 115h.1M179 114l-2 1"/>
<path d="M180 114h-1M183 113l-2 1M184 113h-1M187 112l-2 1M188 112h-1M191 111l-2 1M192 111h-1M194 110l-2 1M196 110h-1M198 109l-2 1M200 109h-1M202 108l-2 1"/>
<path d="M204 108h-1M206 107l-2 1M208 107h-1M210 106l-2 1M211 106h.1M214 105l-2 1M215 105h.1M218 104l-2 1M219 104h.1M222 103l-2 1M223 103h.1M226 102l-2 1"/>
<path d="M227 102h.1M230 101l-2 1M231 101h.1M234 100l-2 1M273 100v3M273 103v1M273 105v2M273 107v1M273 109v2M273 111v1M273 113v2M273 115v1"/>
<path d="M273 117v2M273 120h.1M312 100l2 1M315 101h.1M316 101l2 1M319 102h.1M320 102l2 1M323 103h.1M324 103l2 1M327 104h.1M328 104l2 1M331 105h.1"/>
<path d="M332 105l2 1M335 106h.1M336 106l2 1M338 107h1M340 107l2 1M342 108h1M344 108l2 1M346 109h1M348 109l2 1M350 110h1M351 110l2 1M354 111h1"/>
<path d="M355 111l2 1M358 112h1M359 112l2 1M362 113h1M363 113l2 1M366 114h.1M367 114l2 1M370 115h.1M371 115l2 1M374 116h.1M375 116l2 1M378 117h.1"/>
<path d="M379 117l2 1M382 118h.1M383 118l2 1M386 119h.1M387 119l2 1M104 133l-2 1M105 133h.1M108 132l-2 1M109 132h.1M112 131l-2 1M113 131h-1M116 130l-2 1"/>
<path d="M117 130h-1M120 129l-2 1M121 129h-1M124 128l-2 1M125 128h-1M128 127l-2 1M129 127h-1M131 126l-2 1M133 126h-1M135 125l-2 1M137 125h-1M139 124l-2 1"/>
<path d="M141 124h-1M143 123l-2 1M144 123h.1M147 122l-2 1M148 122h.1M151 121l-2 1M152 121h.1M155 120l-2 1M156 120h.1M273 121v2M273 124h.1M273 125v2"/>
<path d="M273 128h.1M273 129v2M273 132h.1M273 133v2M273 136h.1M273 137v2M273 140h.1M390 120h.1M391 120l2 1M394 121h.1M395 121l2 1M398 122h.1"/>
<path d="M399 122l2 1M401 123h1M403 123l2 1M405 124h1M407 124l2 1M409 125h1M411 125l2 1M413 126h1M414 126l2 1M417 127h1M418 127l2 1M421 128h1"/>
<path d="M422 128l2 1M425 129h1M426 129l2 1M429 130h.1M430 130l2 1M433 131h.1M434 131l2 1M437 132h.1M438 132l2 1M441 133h.1M442 133l2 1M273 141v2"/>
<path d="M273 144h.1M273 145v2M273 148h.1M273 149v2M273 152v1M273 153v2M273 156v1M273 157v2M273 160v1M273 161v2M273 164v1M273 166v2"/>
<path d="M273 168v1M273 170v2M273 172v1M273 174v2M273 176v1M273 178v2M273 181h.1M273 182v2M273 185h.1M273 186v2M273 189h.1M273 190v2"/>
<path d="M273 193h.1M273 194v2M273 197h.1M273 198v2M273 201h.1M273 202v2M273 205h.1M273 206v2M273 209h.1M273 210v2M273 213v1M273 214v2"/>
<path d="M273 217v1M273 218v2M273 221v1M273 222v2M273 225v1M273 226v3M273 229v1M273 231v2M273 233v1M273 235v2M273 237v1M273 239v2"/>
<path d="M273 241v1M273 243v2M273 246h.1M273 247v2M273 250h.1M273 251v2M273 254h.1M273 255v2M273 258h.1M273 259v2M273 262h.1M273 263v2"/>
<path d="M273 266h.1M273 267v2M273 270h.1M273 271v2M273 274h.1M273 275v2M273 278v1M273 279v2M273 282v1M273 283v2M273 286v1M273 287v2"/>
<path d="M273 290v1M273 292v2M273 294v1M273 296v2M273 298v1M273 300v2M273 302v1M273 304v2M273 306v1M273 308v2M273 311h.1M273 312v2"/>
<path d="M273 315h.1M273 316v2M273 319h.1M273 320v2M273 323h.1M273 324v2M273 327h.1M273 328v2M273 331h.1M273 332v2M273 335h.1M273 336v2"/>
<path d="M273 339v1M273 340v2M273 343v1M273 344v2M273 347v1M273 348v2M273 351v1M273 352v3M273 355v1M273 357v2M273 359v1M273 361v2"/>
<path d="M273 363v1M273 365v2M273 367v1M273 369v2M273 372h.1M273 373v2M273 376h.1M273 377v2M273 380h.1M273 381v2M273 384h.1M273 385v2"/>
<path d="M273 388h.1M273 389v2M273 392h.1M273 393v2M273 396h.1M273 397v2M273 400h.1M273 401v2M273 404v1M273 405v2M273 408v1M273 409v2"/>
<path d="M273 412v1M273 413v2M273 416v1M273 417v3M273 420v1M273 422v2M273 424v1M273 426v2M273 428v1M273 430v2M273 432v1M273 434v2"/>
<path d="M273 437h.1M273 438v2M273 441h.1M273 442v2M273 445h.1M273 446v2M273 449h.1M273 450v2M273 453h.1M273 454v2M273 457h.1M273 458v2"/>
<path d="M273 461h.1M273 462v2"/>
</g>
<!-- layer: objects -->
<path d="M273 143h170" fill="none" stroke="#00f" stroke-width=".6"/>
<!-- layer: text -->
<g fill="#f0f" stroke="#f0f" stroke-width=".6">
<path d="M444 130h1v3z"/>
<path d="M236 98l2 1h-2z"/>
<path d="M633 384l2 1-2-1z"/>
<path d="M670 342l-2 2z"/>
<path d="M663 204l1-1-1 1z"/>
</g>
<path d="M154 67l82 31M446 107h-1v23M308 144l29 7M663 204l-19 15M714 304h-2l-42 38M575 358h2l56 26" fill="none" stroke="#f0f" stroke-width=".6"/>
<path d="M221 138l1-1 1 4zM184 148l4-2-3 3zM201 193l3-2-2 3zM184 239l4-2-3 3zM201 284l3-2-2 3zM184 330l4-3-3 4zM201 375l3-2-2 3zM662 382v1zM184 421l4-3-3 4z" fill="#000" stroke="#000" stroke-width=".6"/>
<!-- layer: center-line -->
<g fill="none" stroke="#f0f" stroke-width=".6">
<path d="M171 115h-2M172 115h.1M175 114h-2M176 114h.1M179 113h-2M180 113h.1M183 112h-2M184 112h-1M187 111h-2M188 111h-1M191 110h-2M192 110h-1"/>
<path d="M195 109h-2M196 109h-1M199 108h-2"/>
</g>
<!-- layer: 0 -->
<path d="M668 96h33M265 139h17M265 168h17M265 214h17M265 259h17M265 305h17M265 350h17M668 356h16M265 396h17M265 441h17" fill="none" stroke="#f0f" stroke-width=".6"/>
<g fill="none" stroke="#808080" stroke-width=".6">
<path d="M542 129a132 132 0 0 0-44-17h-9l-8 1a80 80 0 0 0-27 17l-5 4M524 380l-21 4a46 46 0 0 0-23 10l-3 5v5a83 83 0 0 0 9 20l2 5 1 4-1 4-1 4a44 44 0 0 1-21 15l-18 8M567 467a122 122 0 0 1 4-170 122 122 0 0 1 170 0 122 122 0 0 1 4 170"/>
<circle cx="444" cy="134" r="5"/>
<circle cx="651" cy="148" r="100"/>
<circle cx="444" cy="464" r="8"/>
</g>
<g fill="#808080" stroke="#808080" stroke-width=".6">
<path d="M543 127l7 7-10-3z"/>
<path d="M524 378h11l-10 4z"/>
</g>
<g fill="#f0f" stroke="#f0f" stroke-width=".6">
<path d="M260 441l5-1v2z"/>
<path d="M260 396l5-1v1z"/>
<path d="M260 350l5-1v2z"/>
<path d="M260 305l5-1v1z"/>
<path d="M260 259l5-1v2z"/>
<path d="M260 214l5-1v1z"/>
<path d="M260 168l5-1v2z"/>
<path d="M260 139l5-1v2z"/>
</g>
<text font-size="20.3" x="210" y="68">FRONT VIEW</text>
<text font-size="13.2" x="606" y="76">DETAIL B&quot; API 650</text>
<g font-size="9.3">
<text x="554" y="477">UNITS</text>
<text x="691" y="476">CONSULTANT</text>
<text x="754" y="476">CLIENT</text>
<text x="553" y="489">PROJECT NO.</text>
<text x="553" y="500">DATE</text>
<text x="690" y="522">SITE</text>
<text x="689" y="535">SCALE</text>
</g>
<g font-size="8.8">
<text x="634" y="100">90mm</text>
<text x="283" y="143">COURSE 8</text>
<text x="338" y="156">MAX DESIGN LIQUID LEVEL</text>
<text x="283" y="172">COURSE 7</text>
<text x="283" y="217">COURSE 6</text>
<text x="283" y="263">COURSE 5</text>
<text x="283" y="308">COURSE 4</text>
<text x="283" y="354">COURSE 3</text>
<text x="283" y="399">COURSE 2</text>
<text x="283" y="445">COURSE 1</text>
<text x="689" y="511">TITLE</text>
<text x="690" y="549">LAYOUT</text>
</g>
<g font-size="8.4">
<text x="87" y="71">LAP-WELDED ROOF</text>
<text x="86" y="127" transform="rotate(-90 86 127)">90mm</text>
<text x="338" y="163">14100.00mm</text>
<text x="602" y="173">90mm</text>
<text x="627" y="500">02/04/2025</text>
<text x="753" y="534">N/A</text>
</g>
<text font-size="7.9" x="444" y="108">TOED OUT TOP ANGLE</text>
<g font-size="7.5">
<text x="445" y="98">90mm x 90mm x 10mm</text>
<text x="627" y="222">INSIDE</text>
<text x="627" y="231">SHELL</text>
</g>
<g font-size="7.1">
<text x="628" y="227">OF</text>
<text x="713" y="307">TANK SHELL</text>
<text x="538" y="361">TANK BOTTOM</text>
</g>
<g font-size="6.6">
<text x="624" y="357">6.35</text>
<text x="754" y="548">A1 841*594</text>
</g>
<g font-size="6.2">
<text x="124" y="155">500mm</text>
<text x="624" y="369">6.35</text>
</g>
<text font-size="5.3" x="600" y="70">&quot;</text>
</svg>
